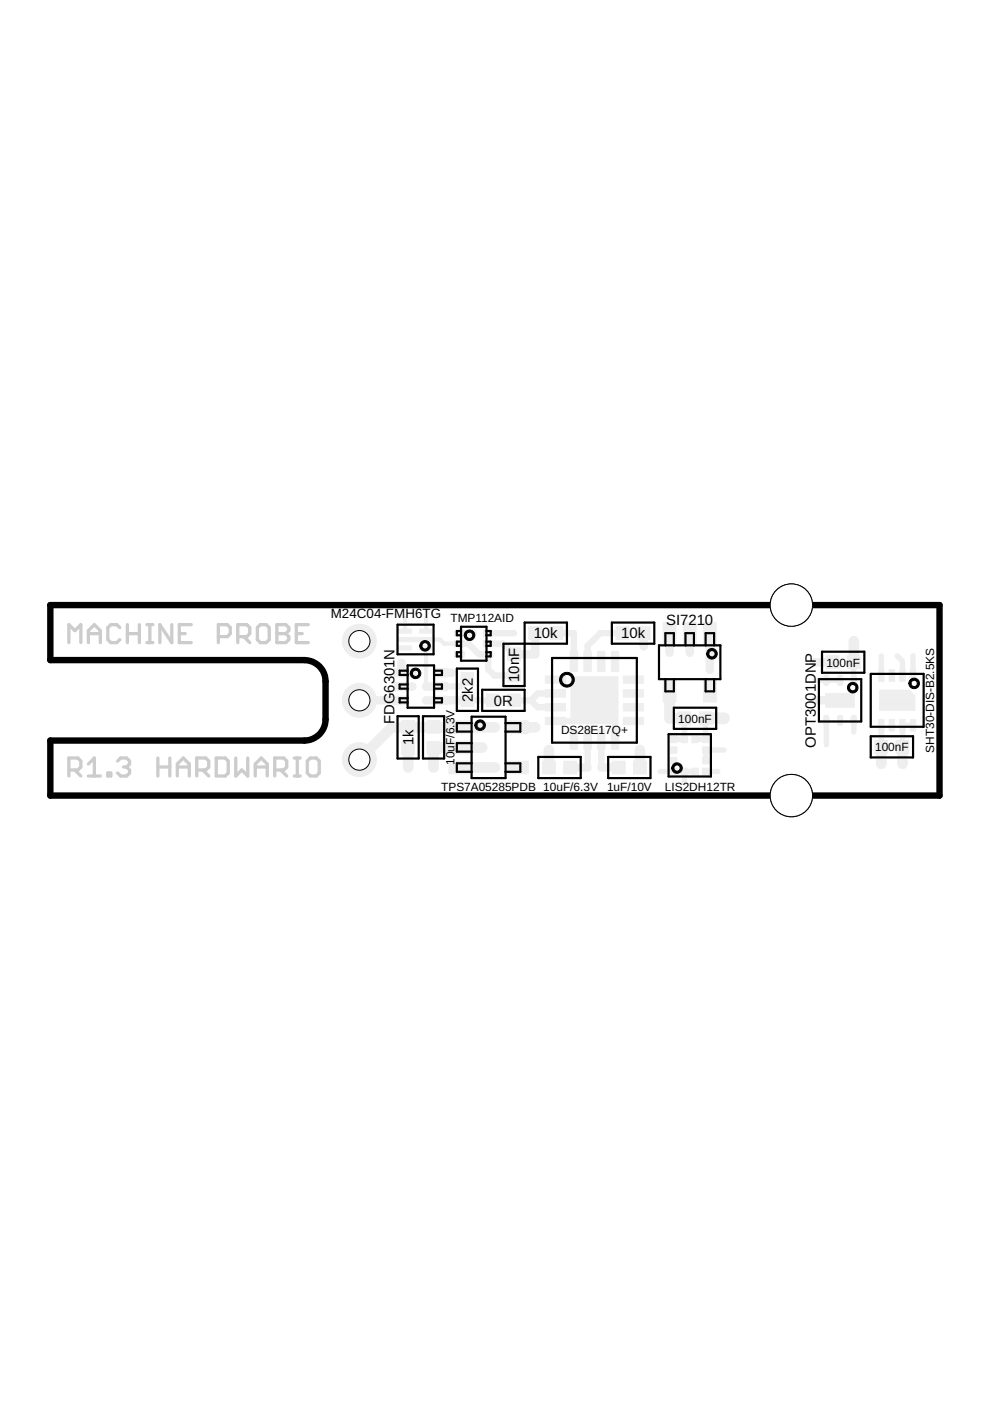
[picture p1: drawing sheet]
<svg xmlns="http://www.w3.org/2000/svg" width="210mm" height="297mm" viewBox="0 0 210 297" stroke-linecap="round" stroke-linejoin="round" font-family="sans-serif">
<g fill="#eee" stroke="#eee" stroke-width=".21">
<path d="M103.1 147.1h2.7v2.7h-2.7z"/>
<path d="M107.6 147.1h2.7v2.7h-2.7z"/>
<path d="M121 143.5h10v10h-10z"/>
<path d="M129.6 138.1h1.6v4.3h-1.6z"/>
<path d="M120.9 154.6h1.5v4.3h-1.5z"/>
<path d="M115.6 143.3h4.3v1.6h-4.3z"/>
<path d="M132.2 152.1h4.2v1.5h-4.2z"/>
<path d="M115.6 146.2h4.3v1.6h-4.3z"/>
<path d="M115.6 149.2h4.3v1.5h-4.3z"/>
<path d="M115.6 152.1h4.3v1.5h-4.3z"/>
<path d="M123.8 154.6h1.6v4.3h-1.6z"/>
<path d="M126.7 154.6h1.6v4.3h-1.6z"/>
<path d="M129.6 154.6h1.6v4.3h-1.6z"/>
<path d="M132.2 149.2h4.2v1.5h-4.2z"/>
<path d="M132.2 146.2h4.2v1.6h-4.2z"/>
<path d="M132.2 143.3h4.2v1.6h-4.2z"/>
<path d="M126.7 138.1h1.6v4.3h-1.6z"/>
<path d="M123.8 138.1h1.6v4.3h-1.6z"/>
<path d="M120.9 138.1h1.5v4.3h-1.5z"/>
<path d="M90.6 152.7h2.7v2.7h-2.7z"/>
<path d="M90.6 157.2h2.7v2.7h-2.7z"/>
<path d="M119.5 161.4h2.7v2.7h-2.7z"/>
<path d="M115 161.4h2.7v2.7h-2.7z"/>
<path d="M116.6 132.9h2.7v2.7h-2.7z"/>
<path d="M112.1 132.9h2.7v2.7h-2.7z"/>
<path d="M130.6 132.9h2.7v2.7h-2.7z"/>
<path d="M135.1 132.9h2.7v2.7h-2.7z"/>
<path d="M129.8 161.4h2.7v2.7h-2.7z"/>
<path d="M134.3 161.4h2.7v2.7h-2.7z"/>
<path d="M102.5 133.6h2v1.3h-2z"/>
<path d="M102.5 135.8h2v1.4h-2z"/>
<path d="M102.5 138h2v1.4h-2z"/>
<path d="M96.4 133.6h2v1.3h-2z"/>
<path d="M96.4 135.8h2v1.4h-2z"/>
<path d="M96.4 138h2v1.4h-2z"/>
<path d="M107.6 137.4h2.7v2.7h-2.7z"/>
<path d="M107.6 141.9h2.7v2.7h-2.7z"/>
<path d="M85.2 157.2h2.7v2.7h-2.7z"/>
<path d="M85.2 152.7h2.7v2.7h-2.7z"/>
<path d="M95.2 152.8h4.7v2.8h-4.7z"/>
<path d="M95.2 157.1h4.7v2.7h-4.7z"/>
<path d="M95.2 161.4h4.7v2.7h-4.7z"/>
<path d="M107.3 161.4h4.7v2.7h-4.7z"/>
<path d="M107.3 152.8h4.7v2.8h-4.7z"/>
<path d="M83.6 141.8h3v1.7h-3z"/>
<path d="M83.6 144.7h3v1.8h-3z"/>
<path d="M83.6 147.6h3v1.8h-3z"/>
<path d="M91.9 141.8h2.9v1.7h-2.9z"/>
<path d="M91.9 144.7h2.9v1.8h-2.9z"/>
<path d="M91.9 147.6h2.9v1.8h-2.9z"/>
<path d="M97.7 142.6h2.8v2.8h-2.8z"/>
<path d="M97.7 147.1h2.8v2.7h-2.8z"/>
<path d="M89 136.9h2.7v.9h-2.7z"/>
<path d="M89 133.3h2.7v.9h-2.7z"/>
<path d="M84.5 135.1h7.2v.9h-7.2z"/>
<path d="M84.5 133.3h2.7v.9h-2.7z"/>
<path d="M84.5 136.9h2.7v.9h-2.7z"/>
<path d="M193 142h1.2v2.4h-1.2z"/>
<path d="M190.8 142h1.1v2.4h-1.1z"/>
<path d="M188.5 142h1.2v2.4h-1.2z"/>
<path d="M186.3 142h1.1v2.4h-1.1z"/>
<path d="M186.3 152.5h1.1v2.5h-1.1z"/>
<path d="M188.5 152.5h1.2v2.5h-1.2z"/>
<path d="M190.8 152.5h1.1v2.5h-1.1z"/>
<path d="M193 152.5h1.2v2.5h-1.2z"/>
<path d="M142.2 162.9h1.4v1.4h-1.4z"/>
<path d="M144.4 162.9h1.4v1.4h-1.4z"/>
<path d="M146.7 162.9h1.3v1.4h-1.3z"/>
<path d="M148.9 162.9h1.4v1.4h-1.4z"/>
<path d="M148.9 160.6h1.5v1.3h-1.5z"/>
<path d="M148.9 158.3h1.5v1.4h-1.5z"/>
<path d="M148.9 156h1.4v1.5h-1.4z"/>
<path d="M146.7 156h1.3v1.5h-1.3z"/>
<path d="M144.4 156h1.4v1.5h-1.4z"/>
<path d="M142.2 156h1.4v1.5h-1.4z"/>
<path d="M142.1 158.3h1.4v1.4h-1.4z"/>
<path d="M142.1 160.6h1.4v1.3h-1.4z"/>
<path d="M143.8 150.9h2.7v2.7h-2.7z"/>
<path d="M148.3 150.9h2.7v2.7h-2.7z"/>
<path d="M185.5 157h2.7v2.7h-2.7z"/>
<path d="M190 157h2.7v2.7h-2.7z"/>
<path d="M149.1 132h2.7v4.7h-2.7z"/>
<path d="M144.9 132h2.7v4.7h-2.7z"/>
<path d="M140.6 132h2.7v4.7h-2.7z"/>
<path d="M140.6 144.1h2.7v4.7h-2.7z"/>
<path d="M149.1 144.1h2.7v4.7h-2.7z"/>
<path d="M175.1 147h6v2.9h-6z"/>
<path d="M179.7 139h2.7v2.8h-2.7z"/>
<path d="M175.2 139h2.7v2.8h-2.7z"/>
</g>
<path d="M186.6 146.5h6.1l1.1 1.1v2.9h-7.2zM186.6 150.3h7.2M186.6 149.9h7.2M186.6 149.5h7.2M186.6 149.1h7.2M186.6 148.7h7.2M186.6 148.3h7.2M186.6 147.8h7.2M186.6 147.4h7.1M186.6 147h6.6M186.6 146.6h6.2" fill="none" stroke="#eee" stroke-width=".47"/>
<g fill="#eee" stroke="#eee" stroke-width=".21">
<path d="M177.6 151.9a.57 .57 0 0 1 .7-.3 .57 .57 0 0 1 .4 .6v1.1a.57 .57 0 0 1-.6 .6 .57 .57 0 0 1-.6-.6z" fill-rule="evenodd"/>
<path d="M177.6 143.4a.57 .57 0 0 1 .7-.3 .57 .57 0 0 1 .4 .6v1.1a.57 .57 0 0 1-.6 .6 .57 .57 0 0 1-.6-.6z" fill-rule="evenodd"/>
<path d="M174.7 143.4a.57 .57 0 0 1 .6-.3 .57 .57 0 0 1 .5 .6v1.1a.57 .57 0 0 1-.6 .6 .57 .57 0 0 1-.6-.6z" fill-rule="evenodd"/>
<path d="M180.5 143.4a.57 .57 0 0 1 .7-.3 .57 .57 0 0 1 .4 .6v1.1a.57 .57 0 0 1-.6 .6 .57 .57 0 0 1-.6-.6z" fill-rule="evenodd"/>
<path d="M180.5 151.9a.57 .57 0 0 1 .7-.3 .57 .57 0 0 1 .4 .6v1.1a.57 .57 0 0 1-.6 .6 .57 .57 0 0 1-.6-.6z" fill-rule="evenodd"/>
<path d="M174.7 151.9a.57 .57 0 0 1 .6-.3 .57 .57 0 0 1 .5 .6v1.1a.57 .57 0 0 1-.6 .6 .57 .57 0 0 1-.6-.6z" fill-rule="evenodd"/>
<circle cx="76.2" cy="161.1" r="3.6"/>
</g>
<g fill="none" stroke="#eee" stroke-width="1.4">
<path d="M97.4 136.5h1.9l2.3 2.2h1.9v3.2l1.3 1.3h4.2M97.4 134.2h3.1M103.5 136.5h3.2l2.3 2.2M103.5 134.2h5.5M118 134.2h3.7v6M132 134.2h-4.7l-2.7 2.7v3.3M99.1 144l-1.6 1.6h-4.1M99.1 148.5h5.4M109 148.5h3.6M112.6 148.5l1.4 1.4h3.8M117.8 147h-3.8l-1.4 1.5M124.6 156.7v6"/>
<path d="M127.5 156.7v6"/>
</g>
<g fill="none" stroke="#eee" stroke-width="2.3">
<path d="M181 135.9v4.5M86.5 154.1v.1M86.5 158.6v4.1M91.9 154.1v.1M102.2 158.5h-10.3v4.2M104.9 154.2h-21.8l-6.9 6.9M109.6 154.2h3.9M116.4 159v3.7M135.7 159v3.7M142 146.5v5.8h3.1M186.9 158.3v3.6M191.3 158.3v3.6"/>
<path d="M97.5 162.7h7.4"/>
</g>
<g fill="none" stroke="#eee" stroke-width="1.8">
<path d="M113.5 134.2v4.5h-4.5M136.5 134.2v2.9M142 134.3v4.1M146.2 134.3v4.1M150.5 134.3v7.7M76.2 148.5h8.9M85.1 140.5v2.1h2.3M85.1 145.6h2.3M90.3 148.5h8.8M90.3 145.6h3.1M93.4 142.6h2.4M172.7 148.5h5.4"/>
<path d="M172.7 140.4h3.8M120.9 162.7h3.7M127.5 162.7h3.7"/>
</g>
<path d="M85.9 131v2.8M88.1 135.6h5.2l.9 .9h3.2M90.3 131v2.8M90.3 137.4v8.2" fill="none" stroke="#eee" stroke-width=".91"/>
<g fill="none" stroke="#eee" stroke-width="1.1">
<path d="M186.9 139.1v4.1M190.2 139.1l1.1 1.1v3M193.6 139.1v4.1M145.1 152.3v4.4h-2.2M149.6 152.3v4.4h-2.2M153.5 159h-3.8v2.3M172.7 144.2h5.4M175.2 152.7v5.2M181 140.4v3.8M181 152.7v2.5M186.9 153.8v4.5M193.6 153.8h-2.3v4.5"/>
<path d="M140 163.6h2.9M147.4 163.6h-2.3v2.4M149.6 163.6h2.6"/>
</g>
<path d="M149.6 152.3h3.9" fill="none" stroke="#eee" stroke-width="2.5"/>
<path d="M117.8 152.9h8.2v-4.4h4.4v8.2" fill="none" stroke="#eee" stroke-width="1.3"/>
<circle cx="76.2" cy="161.1" r="2.24" fill="#fff" stroke="#000" stroke-width=".21"/>
<circle cx="76.2" cy="148.5" r="3.6" fill="#eee" stroke="#eee" stroke-width=".21"/>
<circle cx="76.2" cy="148.5" r="2.24" fill="#fff" stroke="#000" stroke-width=".21"/>
<circle cx="76.2" cy="135.9" r="3.6" fill="#eee" stroke="#eee" stroke-width=".21"/>
<circle cx="76.2" cy="135.9" r="2.24" fill="#fff" stroke="#000" stroke-width=".21"/>
<g fill="none" stroke="#ccc" stroke-width=".7">
<path d="M14.6 136.2v-3.8l1.3 1.3 1.2-1.3v3.8M18.7 136.2v-2.5l1.3-1.3 1.3 1.3v2.5M18.7 134.3h2.6M25.4 133.1l-.6-.7h-1.3l-.6 .7v2.5l.6 .6h1.3l.6-.6M27 134.3h2.5M27 132.4v3.8M29.5 132.4v3.8M31.1 132.4h1.3M31.1 136.2h1.3M31.8 132.4v3.8M36.4 132.4v3.8l-2.5-3.8v3.8M38 134.3h1.3"/>
<path d="M40.6 132.4h-2.6v3.8h2.6M46.3 135h1.9l.6-.7v-1.2l-.6-.7h-1.9v3.8M50.4 135h1.9l.7-.7v-1.2l-.7-.7h-1.9v3.8M51.7 135l1.3 1.2M55.2 132.4h1.3l.6 .7v2.5l-.6 .6h-1.3l-.6-.6v-2.5zM58.7 134.3h1.9M58.7 132.4h1.9l.6 .7v.6l-.6 .6 .6 .7v.6l-.6 .6h-1.9zM62.8 134.3h1.3M65.4 132.4h-2.6v3.8h2.6M14.6 163.3h1.9l.6-.7v-1.2l-.6-.7h-1.9v3.8M15.9 163.3l1.2 1.2M18.7 162l1.3-1.3v3.8"/>
<path d="M18.7 164.5h2.6M22.9 163.9h.6v.6h-.6zM24.9 161.4l.7-.7h1.2l.7 .7v.6l-.7 .6M26.2 162.6h.6M26.8 162.6l.7 .7v.6l-.7 .6h-1.2l-.7-.6M33.5 162.6h2.5M33.5 160.7v3.8M36 160.7v3.8M37.6 162.6h2.5M37.6 164.5v-2.5l1.3-1.3 1.2 1.3v2.5M41.7 163.3h1.9l.7-.7v-1.2l-.7-.7h-1.9v3.8M43 163.3l1.3 1.2"/>
<path d="M45.8 160.7h2l.6 .7v2.5l-.6 .6h-2zM50 160.7v3.8l1.3-1.2 1.2 1.2v-3.8M54.1 162.6h2.6M54.1 164.5v-2.5l1.3-1.3 1.3 1.3v2.5M58.3 163.3h1.9l.6-.7v-1.2l-.6-.7h-1.9v3.8M59.5 163.3l1.3 1.2M62.4 160.7h1.2M62.4 164.5h1.2M63 160.7v3.8M65.8 160.7h1.3l.6 .7v2.5l-.6 .6h-1.3l-.6-.6v-2.5z"/>
</g>
<path d="M10.7 128.3h188.5v40.4h-188.5v-11.7h53.8a4.5 4.5 0 0 0 4.5-4.5v-8.1a4.5 4.5 0 0 0-4.5-4.4h-53.8z" fill="none" stroke="#000" stroke-width="1.4"/>
<circle cx="167.8" cy="128.3" r="4.5" fill="none" stroke="#000" stroke-width=".21"/>
<circle cx="167.8" cy="128.3" r="4.5" fill="#fff" stroke="#000" stroke-width=".21"/>
<circle cx="167.8" cy="168.7" r="4.5" fill="none" stroke="#000" stroke-width=".21"/>
<circle cx="167.8" cy="168.7" r="4.5" fill="#fff" stroke="#000" stroke-width=".21"/>
<g fill="none" stroke="#000" stroke-width=".47">
<path d="M84.3 132.4h7.6v6.3h-7.6zM97.7 132.9h5.4v7.2h-5.4zM97.7 133.8h-.8v.9h.8M97.7 136h-.8v.9h.8M97.7 138.3h-.8v.9h.8M103.1 133.8h.9v.9h-.9M103.1 136h.9v.9h-.9M103.1 138.3h.9v.9h-.9M111.2 132v13.5h-4.5v-9h13.5v-4.5zM117.1 139.5h17.9v18h-17.9zM129.7 132h9v4.5h-9zM139.7 136.8h13v7.2h-13z"/>
<path d="M141.1 136.8v-2.6h1.8v2.6M145.3 136.8v-2.6h1.8v2.6M149.6 136.8v-2.6h1.8v2.6M174.3 138.2h9v4.4h-9zM84.3 151.8h4.5v9h-4.5zM86.4 141.1h5.6v9h-5.6zM86.4 142.2h-1.7v.9h1.7M86.4 145.1h-1.7v.9h1.7M86.4 148h-1.7v.9h1.7M89.7 151.8h4.5v9h-4.5zM92 142.2h1.7v.9h-1.7M92 145.1h1.7v.9h-1.7"/>
<path d="M92 148h1.7v.9h-1.7M96.9 141.8h4.4v8.9h-4.4zM100 152h7.2v13h-7.2zM100 153.3h-3.1v1.8h3.1M100 157.6h-3.1v1.8h3.1M102.2 146.2h9v4.5h-9zM107.2 153.3h3.1v1.8h-3.1M141.1 144v2.6h1.8v-2.6M141.8 155.7h8.9v8.9h-8.9zM142.9 150.1h8.9v4.4h-8.9zM149.6 144v2.6h1.8v-2.6M173.6 144h9v9h-9z"/>
<path d="M184.6 142.9h11.2v11.2h-11.2zM184.6 156.1h9v4.5h-9zM100 161.8h-3.1v1.8h3.1M107.2 161.8h3.1v1.8h-3.1M114.1 160.5h9v4.5h-9zM128.9 160.5h9v4.5h-9z"/>
</g>
<g fill="#000" stroke="#000" stroke-width=".21">
<path d="M89.2 136.3a1.12 1.12 0 0 1 1.8-.1 1.12 1.12 0 0 1-.5 1.8 1.12 1.12 0 0 1-1.5-1.1h.5a.68 .68 0 0 1 .9-.5 .68 .68 0 0 1 .1 1.1 .68 .68 0 0 1-1-.4v-.2h-.5z" fill-rule="evenodd"/>
<path d="M98.6 134a1.13 1.13 0 0 1 1.8 0 1.13 1.13 0 0 1-.5 1.7 1.13 1.13 0 0 1-1.5-1h.5a.68 .68 0 0 1 .9-.7 .68 .68 0 0 1 .2 1.1 .68 .68 0 0 1-1.1-.2v-.2h-.5z" fill-rule="evenodd"/>
<path d="M150.2 137.7a1.13 1.13 0 0 1 1.8 .4 1.13 1.13 0 0 1-.8 1.6 1.13 1.13 0 0 1-1.4-1.1h.5a.67 .67 0 0 1 1-.6 .67 .67 0 0 1 .1 1.2 .67 .67 0 0 1-1.1-.4v-.2h-.5z" fill-rule="evenodd"/>
<path d="M87.4 141.9a1.13 1.13 0 0 1 1.7 .4 1.13 1.13 0 0 1-.7 1.6 1.13 1.13 0 0 1-1.4-1.1h.4a.67 .67 0 0 1 1-.6 .67 .67 0 0 1 .1 1.1 .67 .67 0 0 1-1-.3l-.1-.2h-.4z" fill-rule="evenodd"/>
<path d="M100.9 153.1a1.13 1.13 0 0 1 1.8 0 1.13 1.13 0 0 1-.5 1.7 1.13 1.13 0 0 1-1.5-1h.4a.68 .68 0 0 1 .9-.7 .68 .68 0 0 1 .3 1.1 .68 .68 0 0 1-1.1-.2l-.1-.2h-.4z" fill-rule="evenodd"/>
<path d="M119 143.1a1.57 1.57 0 0 1 2.5 .1 1.57 1.57 0 0 1-.8 2.4 1.57 1.57 0 0 1-2.1-1.5h.5a1.12 1.12 0 0 1 1.6-.9 1.12 1.12 0 0 1 .2 1.9 1.12 1.12 0 0 1-1.8-.7v-.3h-.5z" fill-rule="evenodd"/>
<path d="M180.1 144.9a1.13 1.13 0 0 1 1.7 .4 1.13 1.13 0 0 1-.7 1.6 1.13 1.13 0 0 1-1.4-1.1h.4a.67 .67 0 0 1 1-.6 .67 .67 0 0 1 .1 1.1 .67 .67 0 0 1-1.1-.3v-.2h-.4v-.3z" fill-rule="evenodd"/>
<path d="M193.1 144a1.12 1.12 0 0 1 1.7 .4 1.12 1.12 0 0 1-.7 1.6 1.12 1.12 0 0 1-1.4-1.1h.4a.67 .67 0 0 1 1-.6 .67 .67 0 0 1 .1 1.2 .67 .67 0 0 1-1-.4l-.1-.2h-.4z" fill-rule="evenodd"/>
<path d="M142.9 162a1.11 1.11 0 0 1 1.6 .4 1.11 1.11 0 0 1-.7 1.5 1.11 1.11 0 0 1-1.4-1.1h.5a.67 .67 0 0 1 1-.5 .67 .67 0 0 1 .1 1.1 .67 .67 0 0 1-1.1-.4v-.2h-.5z" fill-rule="evenodd"/>
</g>
<g font-size="3.2">
<text x="113.2" y="135.4">1</text>
<text x="114.9" y="135.4">0</text>
<text x="116.7" y="135.4">k</text>
<text x="131.7" y="135.4">1</text>
<text x="133.4" y="135.4">0</text>
<text x="135.2" y="135.4">k</text>
<text x="141.2" y="132.6">S</text>
<text x="143.3" y="132.6">I</text>
<text x="144.2" y="132.6">72</text>
<text x="147.7" y="132.6">1</text>
<text x="149.5" y="132.6">0</text>
<text x="83.6" y="143.4" transform="rotate(-90 83.6 143.4)">0</text>
<text x="83.6" y="141.6" transform="rotate(-90 83.6 141.6)">1N</text>
<text x="110.1" y="141.1" transform="rotate(-90 110.1 141.1)">n</text>
<text x="110.1" y="139.3" transform="rotate(-90 110.1 139.3)">F</text>
<text x="83.6" y="149.3" transform="rotate(-90 83.6 149.3)">G</text>
<text x="83.6" y="146.9" transform="rotate(-90 83.6 146.9)">63</text>
<text x="100.2" y="148.8" transform="rotate(-90 100.2 148.8)">2</text>
<text x="100.2" y="147" transform="rotate(-90 100.2 147)">k2</text>
<text x="104.7" y="149.6">0</text>
<text x="106.5" y="149.6">R</text>
<text x="110.1" y="144.6" transform="rotate(-90 110.1 144.6)">10</text>
<text x="83.6" y="153.5" transform="rotate(-90 83.6 153.5)">FD</text>
<text x="87.7" y="158" transform="rotate(-90 87.7 158)">1k</text>
<text x="172.9" y="158.6" transform="rotate(-90 172.9 158.6)">OPT3001DNP</text>
</g>
<g font-size="2.8">
<text x="70.1" y="131.1">M24C04-FM</text>
<text x="85.9" y="131.1">H6TG</text>
</g>
<g font-size="2.5">
<text x="95.5" y="131.9">TMP112AID</text>
<text x="175.2" y="141.3">10</text>
<text x="178" y="141.3">0nF</text>
<text x="96.4" y="153.6" transform="rotate(-90 96.4 153.6)">3</text>
<text x="96.4" y="152.2" transform="rotate(-90 96.4 152.2)">V</text>
<text x="118.9" y="155.7">DS2</text>
<text x="123.8" y="155.7">8E</text>
<text x="126.9" y="155.7">1</text>
<text x="128.3" y="155.7">7</text>
<text x="129.7" y="155.7">Q</text>
<text x="131.7" y="155.7">+</text>
<text x="143.8" y="153.2">1</text>
<text x="145.2" y="153.2">0</text>
<text x="146.6" y="153.2">0nF</text>
<text x="96.4" y="160.7" transform="rotate(-90 96.4 160.7)">0</text>
<text x="96.4" y="159.3" transform="rotate(-90 96.4 159.3)">u</text>
<text x="96.4" y="157.9" transform="rotate(-90 96.4 157.9)">F</text>
<text x="96.4" y="156.4" transform="rotate(-90 96.4 156.4)">/6.</text>
<text x="185.6" y="159.2">1</text>
<text x="186.9" y="159.2">0</text>
<text x="188.3" y="159.2">0nF</text>
<text x="198.1" y="159.6" transform="rotate(-90 198.1 159.6)">SHT30-DIS-B2.5KS</text>
<text x="93.5" y="167.7">TPS7A05285PDB 10uF/6.3V</text>
<text x="96.4" y="162.1" transform="rotate(-90 96.4 162.1)">1</text>
<text x="128.7" y="167.7">1uF/10V</text>
<text x="141" y="167.7">LIS2DH12TR</text>
</g>
</svg>
